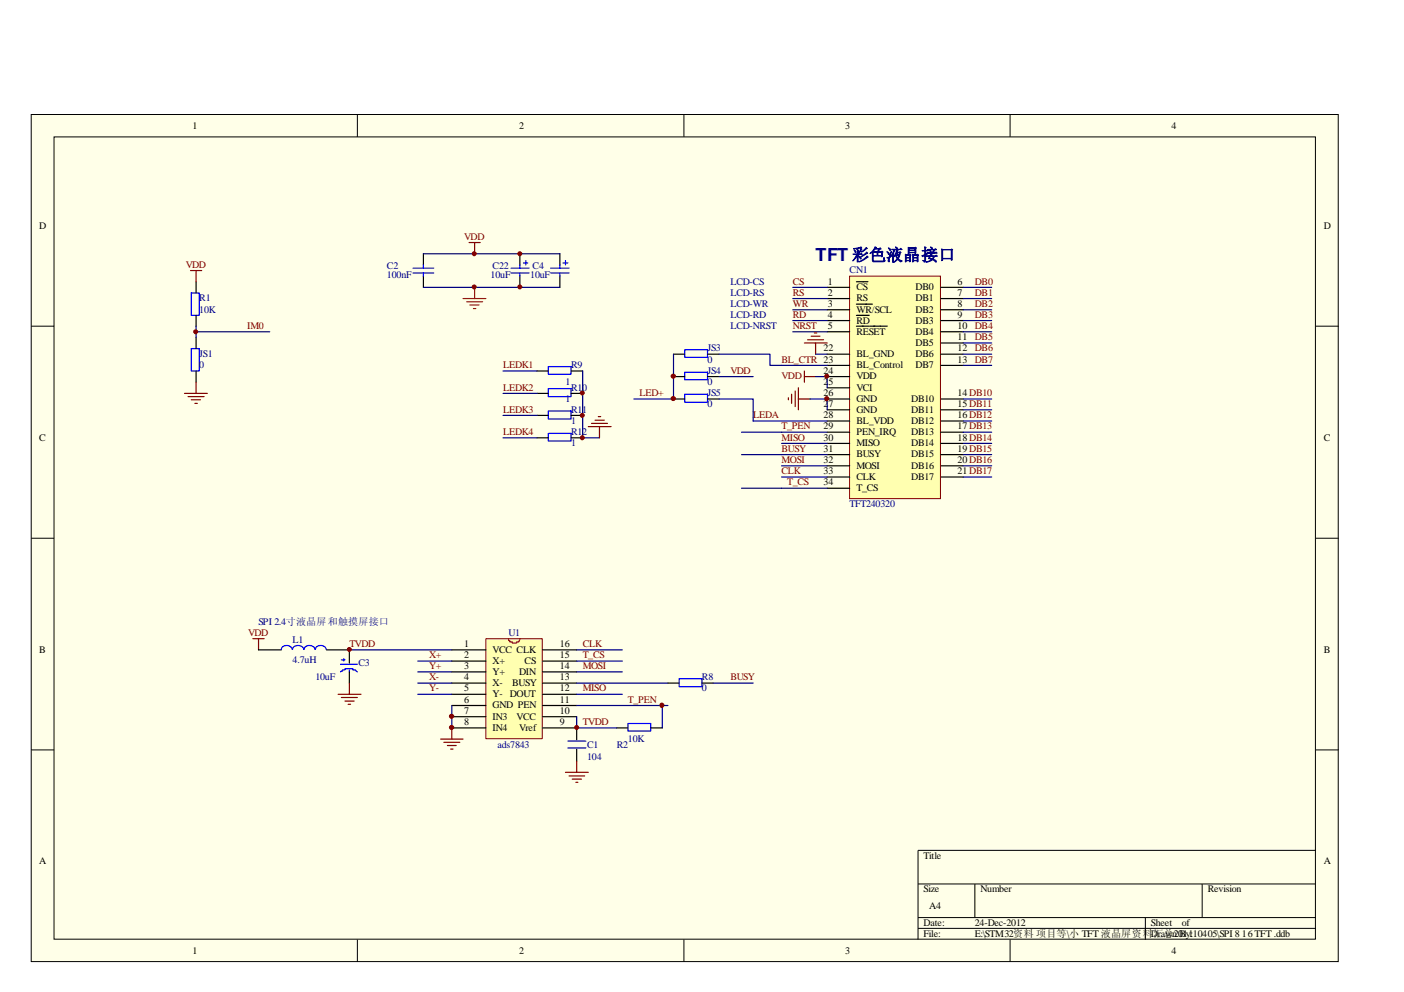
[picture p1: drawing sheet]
<svg xmlns="http://www.w3.org/2000/svg" width="297mm" height="210mm" viewBox="0 0 297 210" stroke-linecap="round" stroke-linejoin="round" font-family="sans-serif">
<path d="M6.6 24.2h276.5v179.3h-276.5z" fill="#ffffe8"/>
<g fill="none" stroke="#000" stroke-width=".21">
<path d="M6.6 24.2h276.5v179.3h-276.5zM11.4 29h266.9v169.7h-266.9zM75.6 24.2v4.8M144.7 24.2v4.8M213.7 24.2v4.8M6.6 69h4.8M278.4 69h4.8M6.6 113.9h4.8M278.4 113.9h4.8M6.6 158.7h4.8M278.4 158.7h4.8M278.4 179.9h-84.2v18.9"/>
<path d="M75.6 198.8v4.8M144.7 198.8v4.8M194.2 187h84.2M194.2 194.2h84.2M194.2 196.4h84.2M206.2 187v7.2M213.7 198.8v4.8M242.3 194.2v4.6M254.3 187v7.2"/>
</g>
<path d="M179.8 58.5h19.2v47h-19.2z" fill="#ffffb0"/>
<path d="M179.7 58.4h19.3v47.1h-19.3z" fill="none" stroke="#800000" stroke-width=".21"/>
<g fill="none" stroke="#000" stroke-width=".25">
<path d="M110 53.7v2.4M110 58.4v2.4M181.2 59.6h2.4M175 60.8h4.7M175 63.2h4.7M175 65.5h4.7M175 67.8h4.7M175 70.2h4.7M175 74.9h4.7M175 77.3h4.7M175 79.7h4.7M181.2 64.4h3.4"/>
<path d="M181.2 66.7h2.7M181.2 69h2.7M184.1 69h3.6M199.1 60.8h4.7M199.1 63.2h4.7M199.1 65.5h4.7M199.1 67.8h4.7M199.1 70.2h4.7M199.1 74.9h4.7M199.1 77.3h4.7M199.1 72.6h4.7M175 82.1h4.7"/>
<path d="M175 84.4h4.7M175 86.7h4.7M175 89.1h4.7M175 91.5h4.7M175 93.8h4.7M175 96.2h4.7M175 98.6h4.7M199.1 84.4h4.7M199.1 86.7h4.7M199.1 89.1h4.7M199.1 91.5h4.7M199.1 93.8h4.7"/>
<path d="M199.1 96.2h4.7M199.1 98.6h4.7M175 100.9h4.7M175 103.3h4.7M199.1 100.9h4.7"/>
</g>
<g fill="none" stroke="#000080" stroke-width=".25">
<path d="M100.4 53.7h9.6M100.4 60.8h9.6M165.4 77.3h9.6M167.7 63.2h7.3M167.7 65.5h7.3M167.7 67.8h7.3M167.7 70.2h7.3M167.7 60.8h7.3M172.6 79.7h2.4v2.4M172.6 74.9h2.4M203.8 63.2h6M203.8 65.5h6"/>
<path d="M203.8 67.8h6M203.8 70.2h6M203.8 60.8h6M203.8 72.6h6M203.8 74.9h6M203.8 77.3h6M165.4 96.2h9.6M165.4 98.6h9.6M165.4 93.8h9.6M165.4 91.5h9.6M171.4 84.4h3.6v2.3M203.8 96.2h6"/>
<path d="M203.8 98.6h6M203.8 93.8h6M203.8 91.5h6M203.8 84.4h6M203.8 86.7h6M203.8 89.1h6M165.4 100.9h9.6M165.4 103.3h9.6M203.8 100.9h6"/>
</g>
<g fill="none" stroke="#800000" stroke-width=".25">
<path d="M99.2 51.3h2.4M100.4 51.3v2.4M170.2 72.6h4.8M170.2 78.5v2.4M170.2 79.7h2.4M170.9 71.9h3.3M171.6 71.1h1.9M172.3 70.5h.5M172.6 72.6v2.3M166.8 84.2v.4M167.5 83.4v2M168.2 82.7v3.3"/>
<path d="M168.9 82.1v4.6M168.9 84.4h2.5"/>
</g>
<path d="M98 63.2h4.8M98.7 63.9h3.4M99.4 64.5h1.9M100.2 65.3h.5M100.4 60.8v2.4" fill="none" stroke="#f00" stroke-width=".25"/>
<path d="M108.1 56.7h3.8M108.1 57.8h3.8M110 56.1v.6M110 57.8v.6M110.7 55.6h1M111.3 55.1v1" fill="none" stroke="#00f" stroke-width=".25"/>
<path d="M102.9 135.2h11.8v21.1h-11.8z" fill="#ffffb0"/>
<path d="M102.8 135.1h11.9v21.2h-11.9z" fill="none" stroke="#800000" stroke-width=".21"/>
<g fill="none" stroke="#000" stroke-width=".25">
<path d="M41.5 59.6v2.4M89.6 53.7v2.4M89.6 58.4v2.4M118.4 53.7v2.4M118.4 58.4v2.4M41.5 66.7v2.3M41.5 71.4v2.4M41.5 78.5v2.4M113.6 78.5h2.4M120.8 78.5h2.5M142.5 79.7h2.4M142.5 74.9h2.4"/>
<path d="M149.7 79.7h2.4M149.7 74.9h2.4M113.6 83.2h2.4M113.6 87.9h2.4M113.6 92.6h2.4M120.8 83.2h2.5M120.8 87.9h2.5M120.8 92.6h2.5M142.5 84.4h2.4M149.7 84.4h2.4M54.7 137.5h4.8M69.1 137.5h4.8v2.8"/>
<path d="M95.6 137.5h7.2M95.6 139.9h7.2M114.8 137.5h7.2M114.8 139.9h7.2M73.9 142.2v2.3M95.6 142.2h7.2M95.6 144.5h7.2M95.6 146.9h7.2M95.6 149.3h7.2M95.6 151.7h7.2M95.6 154h7.2M114.8 142.2h7.2"/>
<path d="M114.8 144.5h7.2M114.8 146.9h7.2M114.8 149.3h7.2M114.8 151.7h7.2M114.8 154h7.2v2.6M122 158.5v2.6M130.5 154h2.3M137.7 154h2.4M141.3 144.5h2.4M148.5 144.5h2.4"/>
</g>
<path d="M107.6 135.1v.5h.3v.2h.5v.3h.9v-.3h.5l.2-.7" fill="none" stroke="#f00" stroke-width=".25"/>
<g fill="none" stroke="#000080" stroke-width=".25">
<path d="M89.6 53.7h10.8M110 53.7h8.4M41.5 69v2.4M41.5 70.2h15.6M89.6 60.8h10.8M106.4 78.5h7.2M110 60.8h8.4M123.3 78.5v14.1h3.5M142.5 74.9v9.5h-8.4M152.1 74.9h10.8v2.4h2.5M152.1 79.7h7.2M106.4 83.2h7.2"/>
<path d="M106.4 87.9h7.2M106.4 92.6h7.2M152.1 84.4h7.2v4.7h15.7M156.9 91.5h8.5M156.9 96.2h8.5M156.9 103.3h8.5M73.9 137.5h21.7M88.4 139.9h7.2M122 139.9h9.7M122 137.5h9.7M88.4 146.9h7.2M88.4 144.5h7.2"/>
<path d="M88.4 142.2h7.2M95.6 149.3v4.7M122 146.9h9.7M122 144.5h19.3M122 142.2h9.7M122 149.3h19.3M122 151.7v2.3h8.5M140.1 149.3v4.7M150.9 144.5h8.4"/>
</g>
<g fill="none" stroke="#800000" stroke-width=".25">
<path d="M40.3 57.2h2.4M41.5 57.2v2.4M39 83.2h4.9M39.8 83.9h3.4M40.5 84.6h1.9M41.2 85.4h.5M41.5 80.9v2.3M124.5 90.3h4.8M125.1 89.6h3.4M125.9 88.9h1.9M126.6 88.2h.5M126.8 90.3v2.3"/>
<path d="M53.5 135.1h2.4M54.7 135.1v2.4M71.5 146.9h4.9M72.2 147.6h3.4M73 148.4h1.9M73.7 149h.5M73.9 144.5v2.4M93.2 156.4h4.8M93.9 157.1h3.4M94.7 157.7h1.8M95.3 158.5h.5M95.6 154v2.4"/>
<path d="M119.6 163.4h4.9M120.4 164.2h3.3M121.1 164.9h1.9M121.8 165.5h.5M122 161.1v2.3"/>
</g>
<g fill="none" stroke="#00f" stroke-width=".25">
<path d="M87.4 56.7h4.4M87.4 57.8h4.4M89.6 56.1v.6M89.6 57.8v.6M116.5 56.7h3.9M116.5 57.8h3.9M118.4 56.1v.6M118.4 57.8v.6M119.1 55.6h1M119.6 55.1v1M40.5 62h1.7v4.7h-1.7zM40.5 73.8h1.7v4.7h-1.7z"/>
<path d="M116 77.6h4.8v1.6h-4.8zM144.9 78.8h4.8v1.6h-4.8zM144.9 74h4.8v1.6h-4.8zM116 82.2h4.8v1.7h-4.8zM116 87h4.8v1.7h-4.8zM116 91.7h4.8v1.6h-4.8zM144.9 83.4h4.8v1.7h-4.8zM59.5 137.4a1.19 1.19 0 0 1 1.2-.8 1.19 1.19 0 0 1 1.1 .8M61.9 137.4a1.25 1.25 0 0 1 1.2-.8 1.25 1.25 0 0 1 1.2 .8M64.3 137.4a1.19 1.19 0 0 1 1.2-.8 1.19 1.19 0 0 1 1.1 .8M66.7 137.4a1.19 1.19 0 0 1 1.2-.8 1.19 1.19 0 0 1 1.1 .8M72.2 139.6h.8"/>
<path d="M72.7 139.4v.5M72.1 142.2l.4-.2v-.3h.5v-.2h1.7v.2h.5l.4 .5M72.1 140.6h3.5M73.9 141.7v.5M120.1 158.3h3.9M120.1 156.8h3.9M132.8 153.1h4.9v1.6h-4.9zM143.7 143.6h4.8v1.7h-4.8z"/>
</g>
<g fill="#800000" stroke="#800000" stroke-width=".21">
<circle cx="73.9" cy="137.4" r=".42"/>
<circle cx="140" cy="149.2" r=".45"/>
<circle cx="41.4" cy="70.2" r=".42"/>
<circle cx="123.2" cy="83.1" r=".42"/>
<circle cx="123.2" cy="87.9" r=".42"/>
<circle cx="110" cy="53.7" r=".42"/>
<circle cx="110" cy="60.7" r=".42"/>
<circle cx="123.2" cy="92.6" r=".42"/>
<circle cx="142.5" cy="79.6" r=".45"/>
<circle cx="142.5" cy="84.3" r=".45"/>
<circle cx="95.6" cy="151.6" r=".45"/>
<circle cx="95.6" cy="153.9" r=".45"/>
<circle cx="174.9" cy="79.6" r=".42"/>
<circle cx="174.9" cy="84.3" r=".42"/>
<circle cx="100.3" cy="53.7" r=".42"/>
<circle cx="100.3" cy="60.7" r=".42"/>
<circle cx="122" cy="153.9" r=".42"/>
</g>
<text font-size="3.8" fill="#000080" x="172.6" y="55.1">TFT 彩色液晶接口</text>
<g font-size="2.1">
<text x="40.7" y="27.2">1</text>
<text x="109.8" y="27.2">2</text>
<text x="178.8" y="27.2">3</text>
<text x="247.8" y="27.2">4</text>
<text x="8.3" y="48.4">D</text>
<text x="280.1" y="48.4">D</text>
<text x="175.2" y="60.2">1</text>
<text x="175.2" y="62.6">2</text>
<text x="175.2" y="65">3</text>
<text x="181.2" y="61.4">CS</text>
<text x="181.2" y="63.8">RS</text>
<text x="193.7" y="61.4">DB0</text>
<text x="193.7" y="63.8">DB1</text>
<text x="202.6" y="60.2">6</text>
<text x="202.6" y="62.6">7</text>
<text x="202.6" y="65">8</text>
<text x="175.2" y="67.3">4</text>
<text x="175.2" y="69.6">5</text>
<text x="181.2" y="66.1">WR/SCL</text>
<text x="181.2" y="68.5">RD</text>
<text x="181.2" y="70.8">RESET</text>
<text x="193.7" y="66.1">DB2</text>
<text x="193.7" y="68.5">DB3</text>
<text x="193.7" y="70.8">DB4</text>
<text x="202.6" y="67.3">9</text>
<text x="202.6" y="69.6">10</text>
<text x="202.6" y="72">11</text>
<text x="174.2" y="74.4">22</text>
<text x="181.2" y="75.5">BL_GND</text>
<text x="181.2" y="77.9">BL_Control</text>
<text x="193.7" y="73.2">DB5</text>
<text x="193.7" y="75.5">DB6</text>
<text x="193.7" y="77.9">DB7</text>
<text x="202.6" y="74.4">12</text>
<text x="202.6" y="76.7">13</text>
<text x="174.2" y="79.1">24</text>
<text x="174.2" y="81.5">25</text>
<text x="174.2" y="83.8">26</text>
<text x="181.2" y="80.3">VDD</text>
<text x="181.2" y="82.6">VCI</text>
<text x="202.6" y="83.8">14 DB10</text>
<text x="174.2" y="86.2">27</text>
<text x="174.2" y="88.5">28</text>
<text x="181.2" y="85">GND</text>
<text x="181.2" y="87.3">GND</text>
<text x="181.2" y="89.7">BL_VDD</text>
<text x="192.8" y="85">DB10</text>
<text x="192.8" y="87.3">DB11</text>
<text x="192.8" y="89.7">DB12</text>
<text x="202.6" y="86.2">15 DB11</text>
<text x="202.6" y="88.5">16 DB12</text>
<text x="8.3" y="93.2">C</text>
<text x="174.2" y="90.9">29</text>
<text x="174.2" y="93.2">30</text>
<text x="174.2" y="95.6">31</text>
<text x="181.2" y="92">PEN_IRQ</text>
<text x="181.2" y="94.4">MISO</text>
<text x="192.8" y="92">DB13</text>
<text x="192.8" y="94.4">DB14</text>
<text x="202.6" y="90.9">17 DB13</text>
<text x="202.6" y="93.2">18 DB14</text>
<text x="202.6" y="95.6">19 DB15</text>
<text x="280.1" y="93.2">C</text>
<text x="174.2" y="98">32</text>
<text x="174.2" y="100.3">33</text>
<text x="181.2" y="96.8">BUSY</text>
<text x="181.2" y="99.2">MOSI</text>
<text x="181.2" y="101.5">CLK</text>
<text x="192.8" y="96.8">DB15</text>
<text x="192.8" y="99.2">DB16</text>
<text x="192.8" y="101.5">DB17</text>
<text x="202.6" y="98">20 DB16</text>
<text x="202.6" y="100.3">21 DB17</text>
<text x="174.2" y="102.7">34</text>
<text x="181.2" y="103.9">T_CS</text>
<text x="98.2" y="136.9">1</text>
<text x="118.4" y="136.9">16</text>
<text x="8.3" y="138.1">B</text>
<text x="98.2" y="139.3">2</text>
<text x="98.2" y="141.7">3</text>
<text x="98.2" y="143.9">4</text>
<text x="104.2" y="138.1">VCC CLK</text>
<text x="104.2" y="140.5">X+</text>
<text x="104.2" y="142.8">Y+</text>
<text x="109.8" y="142.8">DIN</text>
<text x="111" y="140.5">CS</text>
<text x="118.4" y="143.9">13</text>
<text x="118.4" y="141.7">14</text>
<text x="118.4" y="139.3">15</text>
<text x="280.1" y="138.1">B</text>
<text x="98.2" y="146.3">5</text>
<text x="98.2" y="148.7">6</text>
<text x="104.2" y="145.1">X-</text>
<text x="104.2" y="147.5">Y-</text>
<text x="104.2" y="149.9">GND PEN</text>
<text x="107.9" y="147.5">DOUT</text>
<text x="108.4" y="145.1">BUSY</text>
<text x="118.4" y="148.7">11</text>
<text x="118.4" y="146.3">12</text>
<text x="98.2" y="151.1">7</text>
<text x="98.2" y="153.4">8</text>
<text x="104.2" y="152.2">IN3</text>
<text x="104.2" y="154.6">IN4</text>
<text x="109.3" y="152.2">VCC</text>
<text x="109.8" y="154.6">Vref</text>
<text x="118.4" y="153.4">9</text>
<text x="118.4" y="151.1">10</text>
<text x="8.3" y="182.9">A</text>
<text x="195.4" y="181.7">Title</text>
<text x="280.1" y="182.9">A</text>
<text x="195.4" y="188.8">Size</text>
<text x="207.4" y="188.8">Number</text>
<text x="255.5" y="188.8">Revision</text>
<text x="195.4" y="195.9">Date:</text>
<text x="196.6" y="192.4">A4</text>
<text x="206.2" y="195.9">24-Dec-2012</text>
<text x="243.5" y="195.9">Sheet</text>
<text x="250" y="195.9">of</text>
<text x="40.7" y="201.8">1</text>
<text x="109.8" y="201.8">2</text>
<text x="178.8" y="201.8">3</text>
<text x="195.4" y="198.2">File:</text>
<text x="206.2" y="198.2">E:\STM32资料 项目等\小 TFT 液晶屏资料Drawn By:10405\SPI 8</text>
<text x="244" y="198.2">汇总2011</text>
<text x="247.8" y="201.8">4</text>
<text x="262.7" y="198.2">16 TFT .ddb</text>
</g>
<g font-size="2.1" fill="#800000">
<text x="98.2" y="50.7">VDD</text>
<text x="39.3" y="56.7">VDD</text>
<text x="167.7" y="62.6">RS</text>
<text x="167.7" y="65">WR</text>
<text x="167.7" y="60.2">CS</text>
<text x="206.2" y="60.2">DB0</text>
<text x="206.2" y="62.6">DB1</text>
<text x="206.2" y="65">DB2</text>
<text x="52.3" y="69.6">IM0</text>
<text x="167.7" y="67.3">RD</text>
<text x="167.7" y="69.6">NRST</text>
<text x="206.2" y="67.3">DB3</text>
<text x="206.2" y="69.6">DB4</text>
<text x="206.2" y="72">DB5</text>
<text x="106.4" y="77.9">LEDK1</text>
<text x="165.4" y="76.7">BL_CTR 23</text>
<text x="206.2" y="74.4">DB6</text>
<text x="206.2" y="76.7">DB7</text>
<text x="106.4" y="82.6">LEDK2</text>
<text x="135.3" y="83.8">LED+</text>
<text x="154.5" y="79.1">VDD</text>
<text x="165.4" y="80.3">VDD</text>
<text x="106.4" y="87.3">LEDK3</text>
<text x="159.3" y="88.5">LEDA</text>
<text x="106.4" y="92">LEDK4</text>
<text x="165.4" y="93.2">MISO</text>
<text x="165.4" y="90.9">T_PEN</text>
<text x="165.4" y="95.6">BUSY</text>
<text x="165.4" y="100.3">CLK</text>
<text x="165.4" y="98">MOSI</text>
<text x="166.5" y="102.7">T_CS</text>
<text x="52.5" y="134.5">VDD</text>
<text x="73.9" y="136.9">TVDD</text>
<text x="123.3" y="136.9">CLK</text>
<text x="90.8" y="139.3">X+</text>
<text x="90.8" y="143.9">X-</text>
<text x="90.8" y="141.7">Y+</text>
<text x="123.3" y="139.3">T_CS</text>
<text x="123.3" y="141.7">MOSI</text>
<text x="154.5" y="143.9">BUSY</text>
<text x="90.8" y="146.3">Y-</text>
<text x="123.3" y="146.3">MISO</text>
<text x="132.8" y="148.7">T_PEN</text>
<text x="123.3" y="153.4">TVDD</text>
</g>
<g font-size="2.1" fill="#000080">
<text x="81.9" y="56.9">C2</text>
<text x="81.9" y="58.8">100nF</text>
<text x="103.8" y="58.8">10uF</text>
<text x="104.2" y="56.9">C22</text>
<text x="112.2" y="58.8">10uF</text>
<text x="112.7" y="56.9">C4</text>
<text x="179.7" y="57.8">CN1</text>
<text x="42.2" y="63.8">R1</text>
<text x="154.5" y="62.6">LCD-RS</text>
<text x="154.5" y="60.2">LCD-CS</text>
<text x="154.5" y="65">LCD-WR</text>
<text x="42.2" y="66.1">10K</text>
<text x="154.5" y="67.3">LCD-RD</text>
<text x="154.5" y="69.6">LCD-NRST</text>
<text x="42.2" y="75.5">JS1</text>
<text x="42.2" y="77.9">0</text>
<text x="120.8" y="77.9">R9</text>
<text x="149.7" y="74.4">JS3</text>
<text x="149.7" y="76.7">0</text>
<text x="119.6" y="81.5">1</text>
<text x="120.8" y="82.6">R10</text>
<text x="149.7" y="79.1">JS4</text>
<text x="149.7" y="81.5">0</text>
<text x="149.7" y="83.8">JS5</text>
<text x="119.6" y="85">1</text>
<text x="120.8" y="87.3">R11</text>
<text x="120.8" y="89.7">1</text>
<text x="149.7" y="86.2">0</text>
<text x="120.8" y="92">R12</text>
<text x="120.8" y="94.4">1</text>
<text x="179.7" y="107.4">TFT240320</text>
<text x="54.7" y="132.2">SPI 2.4寸液晶屏和触摸屏接口</text>
<text x="61.9" y="136">L1</text>
<text x="107.6" y="134.5">U1</text>
<text x="61.9" y="140.2">4.7uH</text>
<text x="66.7" y="143.9">10uF</text>
<text x="75.9" y="140.9">C3</text>
<text x="148.5" y="143.9">R8</text>
<text x="148.5" y="146.3">0</text>
<text x="105.2" y="158.2">ads7843</text>
<text x="124.2" y="158.3">C1</text>
<text x="124.2" y="160.7">104</text>
<text x="130.5" y="158.2">R2</text>
<text x="132.8" y="157">10K</text>
</g>
</svg>
